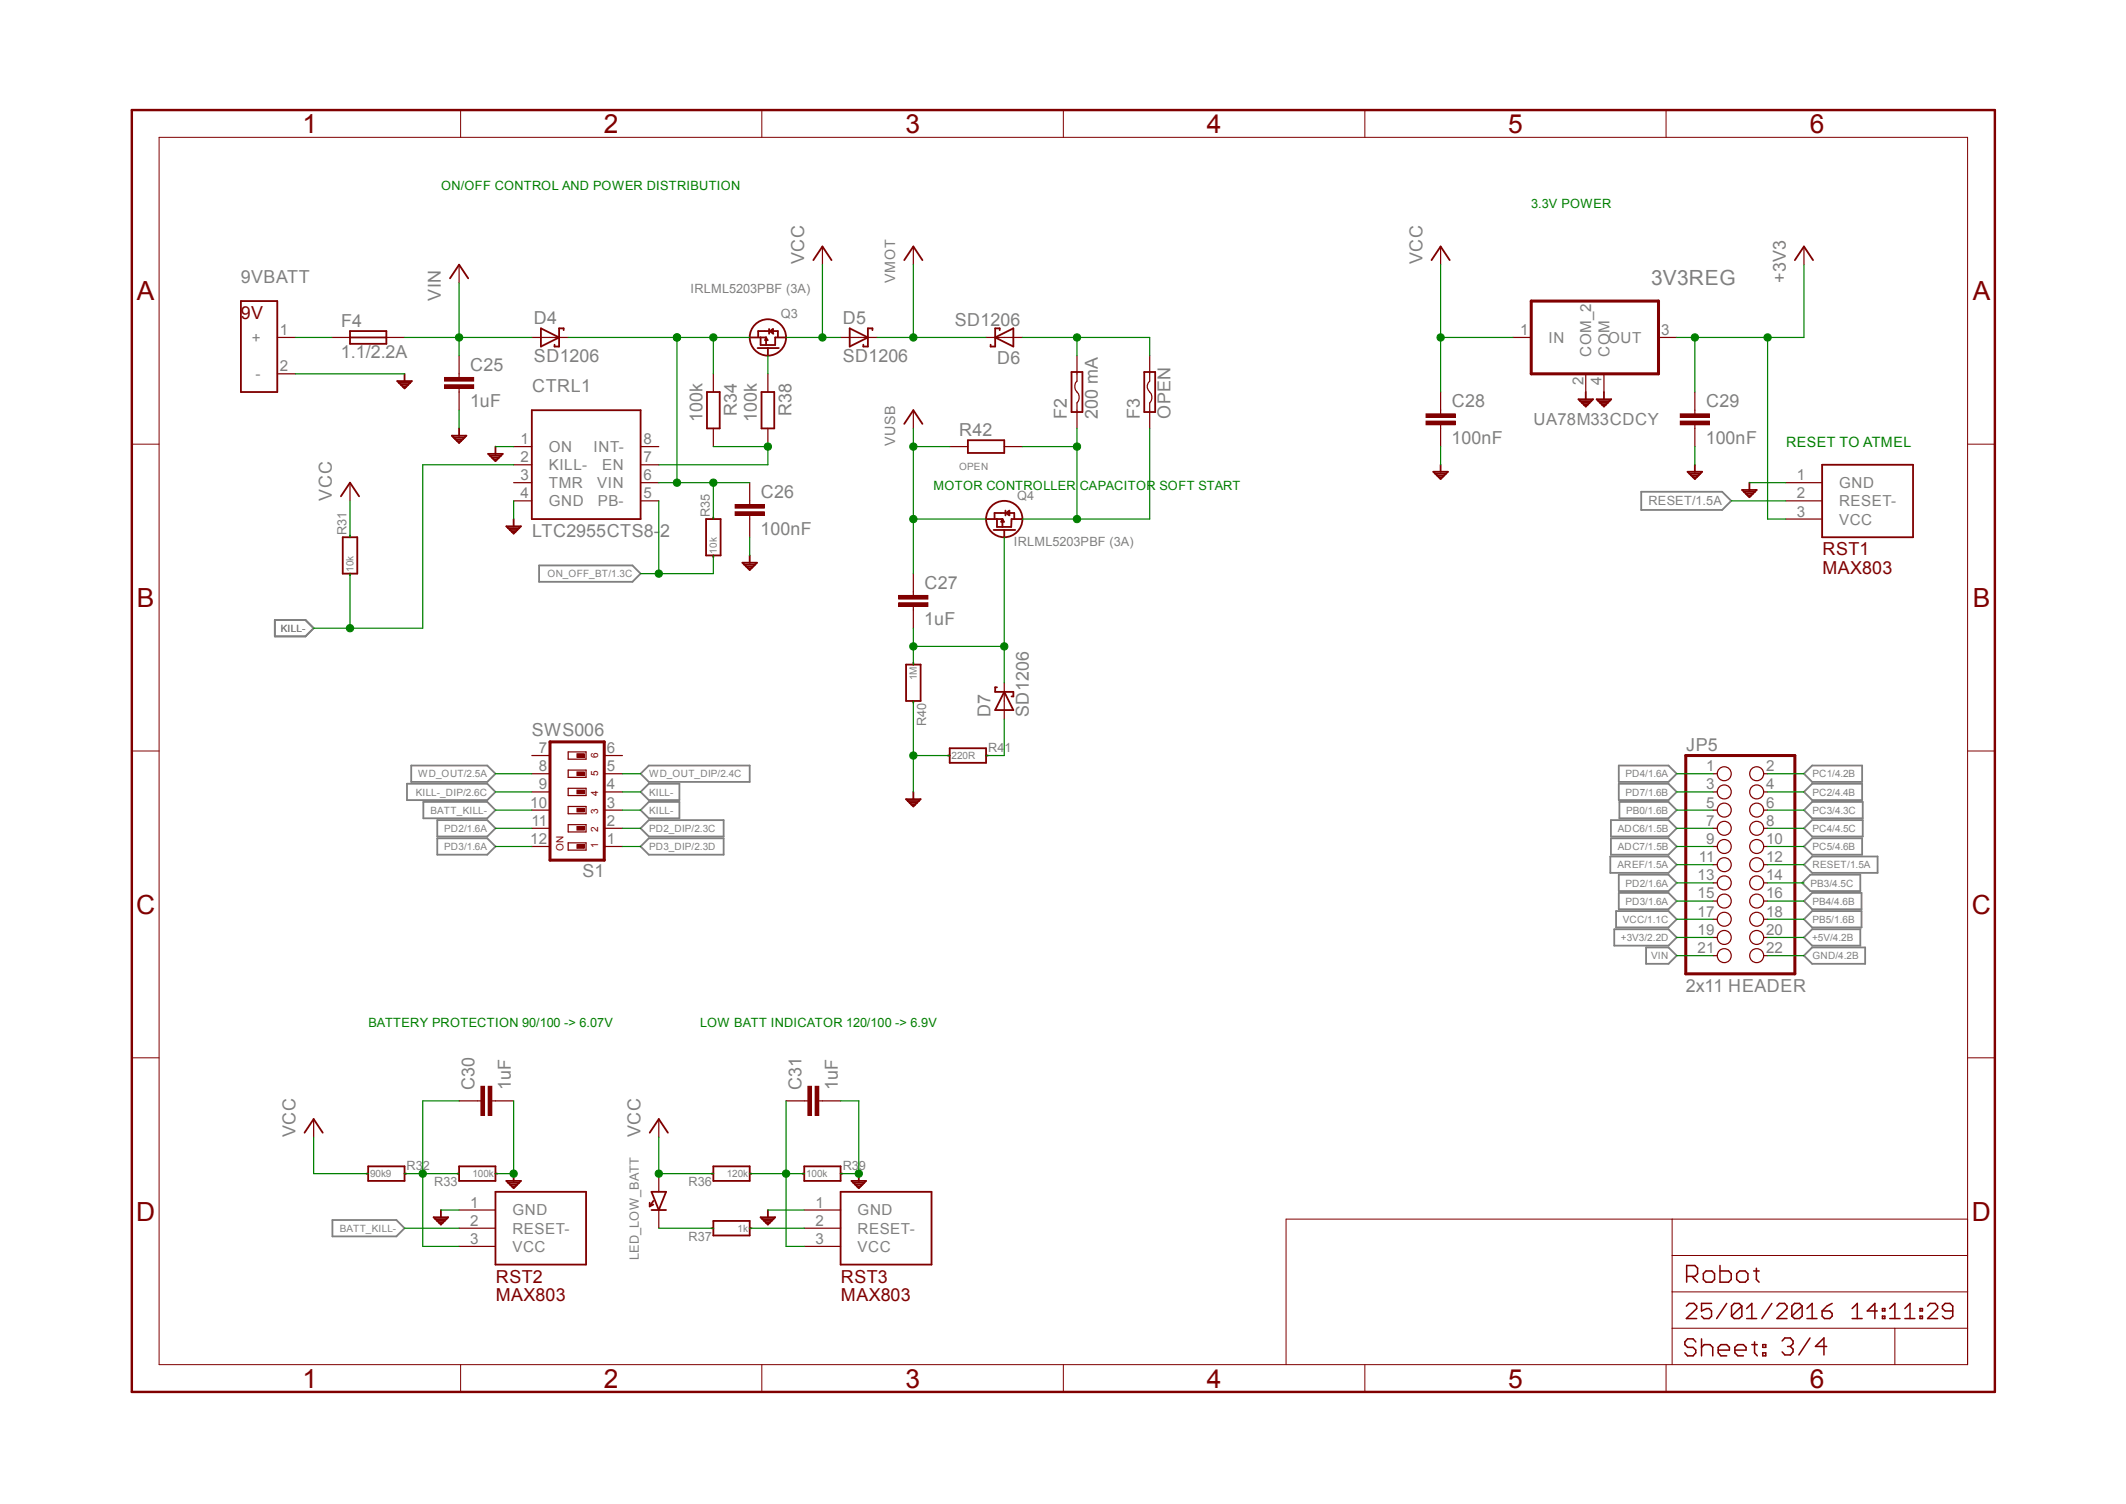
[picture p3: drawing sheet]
<svg xmlns="http://www.w3.org/2000/svg" width="297mm" height="210mm" viewBox="0 0 297 210" stroke-linecap="round" stroke-linejoin="round" font-family="sans-serif">
<g fill="none" stroke="#808080" stroke-width=".25">
<path d="M75.3 79h13l1.2 1.1-1.2 1.1h-13zM229.3 68.7h11.3l1.3 1.2-1.3 1.3h-11.3zM38.4 86.6h4.3l1.1 1.1-1.1 1.2h-4.3zM56.9 109.4h11.2l1.1 1.2-1.1 1.1h-11.2zM57.4 106.9h10.7l1.1 1.1-1.1 1.2h-10.7zM59.1 112h9l1.1 1.1-1.1 1.2h-9zM61.1 114.5h7l1.1 1.2-1.1 1.1h-7zM61.1 117.1h7l1.1 1.1-1.1 1.1h-7zM89.5 110.6l1.1-1.2h4.3v2.3h-4.3zM89.5 118.2l1.1-1.1h10.5v2.2h-10.5zM90.6 114.5h10.5v2.3h-10.5l-1.1-1.1zM90.6 112h4.3v2.3h-4.3l-1.1-1.2z"/>
<path d="M90.6 106.9h14.1v2.3h-14.1l-1.1-1.2zM225 119.6h8.1l1.1 1.1-1.1 1.2h-8.1zM225 114.5h8.1l1.1 1.2-1.1 1.1h-8.1zM225 117.1h8.1l1.1 1.1-1.1 1.1h-8.1zM226.1 106.9h7l1.1 1.1-1.1 1.2h-7zM226.1 109.4h7l1.1 1.2-1.1 1.1h-7zM226.2 112h6.9l1.1 1.1-1.1 1.2h-6.9zM252 115.7l1.2-1.2h7v2.3h-7zM252 113.1l1.2-1.1h7v2.3h-7zM253.2 106.9h6.9v2.3h-6.9l-1.2-1.2zM253.2 109.4h6.9v2.3h-6.9l-1.2-1.1zM253.2 117.1h6.9v2.2h-6.9l-1.2-1.1z"/>
<path d="M253.2 119.6h9.1v2.3h-9.1l-1.2-1.2zM225.5 129.8h7.6l1.1 1.1-1.1 1.1h-7.6zM225.8 127.2h7.3l1.1 1.2-1.1 1.1h-7.3zM226.1 122.1h7l1.1 1.2-1.1 1.1h-7zM226.1 124.7h7l1.1 1.1-1.1 1.2h-7zM230 132.3h3.1l1.1 1.1-1.1 1.2h-3.1zM252 133.4l1.2-1.1h7.4v2.3h-7.4zM252 125.8l1.2-1.1h6.9v2.3h-6.9zM252.9 122.1h7v2.3h-7l-1.1-1.1zM253.2 129.8h6.7v2.2h-6.7l-1.2-1.1zM253.2 127.2h6.9v2.3h-6.9l-1.2-1.1zM46.4 170.3h9l1.1 1.2-1.1 1.1h-9z"/>
</g>
<path d="M38.7 47.1h2.6M38.7 52.2h2.6M236.8 57.3v.5M236.8 59.3v.5M92 163.9v2.5M92 169v2.5" fill="none" stroke="#800000" stroke-width=".17"/>
<g fill="none" stroke="#800000" stroke-width=".25">
<path d="M33.7 42h5v12.7h-5zM55.5 53.2h2l-1 1zM55.8 53.5h1.5M56 53.7h1M56.3 54h.5M56.5 52.2v1M104.7 47.1h2.3M105.8 48.6h3M106.3 47.1v1.1h2v-1.1h1.5M106.8 46.2h-.9v.9M106.8 46.2h1.9v.9M107 47.1v1.1"/>
<path d="M107 47.1l.2 .4h-.3zM107.3 48.6v1.1M107.4 45.9v.7M107.5 46.2l.5 .4M108 45.9l-.5 .4M108 46v.5M68.2 63.4h2l-1 1zM68.5 63.6h1.5M68.7 63.9h1M69 64.1h.5M69.2 62.4v1M70.7 73.5h2.1l-1 1z"/>
<path d="M71 73.7h1.5M71.2 74h1.1M71.5 74.3h.5M71.8 72.5v1M103.7 78.6h2l-1 1zM104 78.8h1.5M104.2 79.1h1M104.5 79.3h.5M104.7 77.6v1M200.2 65.9h2.1l-1 1zM200.5 66.1h1.5M200.7 66.4h1.1"/>
<path d="M201 66.6h.5M201.3 64.9v1M235.8 65.9h2l-1 1zM236 66.1h1.5M236.3 66.4h1M236.5 66.6h.5M236.8 64.9v1M243.4 68.4h2l-1 1zM243.6 68.7h1.6M243.9 68.9h1M244.1 69.2h.5M244.4 67.4v1"/>
<path d="M60.6 170h2l-1 1zM60.8 170.2h1.6M61.1 170.5h1M61.3 170.7h.5M61.6 169v1M70.7 164.9h2.1l-1 1zM71 165.1h1.5M71.2 165.4h1.1M71.5 165.7h.5M71.8 163.9v1M90.8 167.9v.5M91 166.4h2l-1 2.6z"/>
<path d="M91 169h2M91.3 167.7l-.5 .7M91.3 168.2l-.5 .2M106.3 170h2l-1 1zM106.5 170.2h1.5M106.8 170.5h1M107 170.7h.5M107.3 169v1M119 164.9h2l-1 1zM119.2 165.1h1.5M119.5 165.4h1M119.7 165.7h.5"/>
<path d="M120 163.9v1"/>
<circle cx="107.3" cy="47.1" r="2.54"/>
</g>
<path d="M234.7 58.8h4.1v.5h-4.1z" fill-rule="evenodd" fill="#800000"/>
<path d="M234.7 58.8h4.1v.5h-4.1z" fill="none" stroke="#800000" stroke-width=".14"/>
<path d="M234.7 57.8h4.1v.5h-4.1z" fill-rule="evenodd" fill="#800000"/>
<path d="M234.7 57.8h4.1v.5h-4.1z" fill="none" stroke="#800000" stroke-width=".14"/>
<path d="M201.3 57.3v.5M201.3 59.3v.5M236.8 54.7v2.6M236.8 59.8v2.6" fill="none" stroke="#800000" stroke-width=".17"/>
<path d="M199.2 58.8h4.1v.5h-4.1z" fill-rule="evenodd" fill="#800000"/>
<path d="M199.2 58.8h4.1v.5h-4.1z" fill="none" stroke="#800000" stroke-width=".14"/>
<path d="M199.2 57.8h4.1v.5h-4.1z" fill-rule="evenodd" fill="#800000"/>
<g fill="none" stroke="#800000" stroke-width=".14">
<path d="M22.2 19.2h252.7v171.3h-252.7zM64.3 15.4v3.8M106.4 15.4v3.8M148.5 15.4v3.8M190.7 15.4v3.8M232.7 15.4v3.8M199.2 57.8h4.1v.5h-4.1zM18.4 62h3.8M274.9 62h3.8M18.4 104.9h3.8M274.9 104.9h3.8M18.4 147.7h3.8"/>
<path d="M274.9 147.7h3.8M233.6 170.2v20.3M233.6 175.3h41.3M274.9 170.2h-95.2v20.3M64.3 190.5v3.9M106.4 190.5v3.9M148.5 190.5v3.9M190.7 190.5v3.9M232.7 190.5v3.9M233.6 185.5h41.3M233.6 180.4h41.3M264.7 185.5v5"/>
</g>
<g fill="none" stroke="#800000" stroke-width=".17">
<path d="M64.1 37v2.5M114.9 34.4v2.6M201.3 34.4v2.6M252 34.4v2.6M127.6 57.3v2.5M201.3 54.7v2.6M201.3 59.8v2.6M48.9 67.4v2.5M71.8 62.4h2.5M71.8 64.9h2.5M71.8 67.4h2.5M71.8 69.9h2.5"/>
<path d="M89.5 62.4h2.5M89.5 64.9h2.5M89.5 67.4h2.5M89.5 69.9h2.5M79.4 105h2.5v1h-2.5zM79.4 107.5h2.5v1h-2.5zM79.4 110.1h2.5v1h-2.5zM79.4 112.6h2.5v1h-2.5zM79.4 115.1h2.5v1.1h-2.5zM79.4 117.7h2.5v1h-2.5z"/>
</g>
<g fill="none" stroke="#800000" stroke-width=".25">
<path d="M62.9 38.9l1.2-1.9 1.3 1.9M113.6 36.3l1.3-1.9 1.3 1.9M200 36.3l1.3-1.9 1.2 1.9M250.7 36.3l1.3-1.9 1.3 1.9M64.1 59.8v1M74.3 57.3h15.2v15.2h-15.2zM126.3 59.2l1.3-1.9 1.3 1.9M47.6 69.3l1.3-1.9 1.3 1.9M47.9 75h2v5.1h-2zM48.9 74.8v.2M63.1 60.8h2.1l-1.1 1zM63.4 61.1h1.5"/>
<path d="M63.6 61.3h1M63.9 61.6h.5M48.9 80.1v.2M51.2 163.9h.2M51.4 162.9h5.1v2h-5.1zM56.5 163.9h.3M63.9 163.9h.2M64.1 162.9h5.1v2h-5.1zM69.2 163.9h.3M99.4 171.5h.3M99.4 163.9h.3M99.7 162.9h5v2h-5z"/>
<path d="M99.7 170.5h5v2h-5zM104.7 171.5h.3M104.7 163.9h.3M112.1 163.9h.3M112.4 162.9h5v2h-5zM117.4 163.9h.3"/>
</g>
<g fill="none" stroke="#800000" stroke-width=".21">
<path d="M235.6 178.2h1.2l.4-.4v-.7l-.4-.4h-1.2v2.3M236.4 178.2l.8 .8M238 177.8l.3-.3h.8l.4 .3v.8l-.4 .4h-.8l-.3-.4zM240.3 176.7v2.3h1.2l.4-.4v-.8l-.4-.3h-1.2M242.6 177.8l.4-.3h.8l.4 .3v.8l-.4 .4h-.8l-.4-.4zM245 177.5h.7M245.4 177.1v1.5l.3 .4M235.6 182.4l.4-.4h.6l.4 .4v.3l-1.4 1.4h1.4M236.9 187.4l-.4-.5h-.7l-.4 .5v.3l.4 .4h.7l.4 .4v.4l-.4 .4h-.7l-.4-.4M237.7 186.9v2.4M237.7 188.1l.4-.4h.8l.4 .4v1.2M239.1 182h-1.4v1l.7-.3h.4l.3 .3v.8l-.3 .3h-.8l-.3-.3"/>
<path d="M240 188.5h1.6v-.4l-.4-.4h-.8l-.4 .4v.8l.4 .4h.8M241.2 182l-1.4 2.1M242.4 188.5h1.5v-.4l-.4-.4h-.7l-.4 .4v.8l.4 .4h.7M243.3 182.4v1.4l-.3 .3h-.7l-.4-.3M243.3 182.4l-.3-.4h-.7l-.4 .4v1.4M243.3 182.4l-1.4 1.4M244 184.1h1.4M244 182.7l.7-.7v2.1M244.7 187.7h.8M245.1 187.4v1.5l.4 .4M246.3 187.7h.4v.4h-.4zM246.3 188.9h.4v.4h-.4z"/>
<path d="M247.5 182l-1.4 2.1M248.2 182.4l.4-.4h.7l.3 .4v.3l-1.4 1.4h1.4M249 187.2l.3-.4h.8l.4 .4v.4l-.4 .4M249.7 188h.4M250.1 188l.4 .4v.4l-.4 .4h-.8l-.3-.4M251.8 182.4v1.4l-.4 .3h-.7l-.4-.3M251.8 182.4l-.4-.4h-.7l-.4 .4v1.4M251.8 182.4l-1.5 1.4M252.4 184.1h1.4M252.4 182.7l.8-.7v2.1M252.9 186.8l-1.6 2.4M254.6 183h1l.3 .4v.4l-.3 .3h-.7l-.3-.3z"/>
<path d="M255.2 188h-1.6l1.2-1.2v2.4M255.9 182l-.7 .4-.6 .6M258.7 184.1h1.4M258.7 182.7l.8-.7v2.1M262.3 183h-1.4l1-1v2.1M263 183.8h.3v.3h-.3zM263 182.7h.3v.3h-.3zM264 184.1h1.4M264 182.7l.7-.7v2.1M266.1 184.1h1.4M266.1 182.7l.7-.7v2.1M268.2 183.8h.4v.3h-.4z"/>
<path d="M268.2 182.7h.4v.3h-.4zM269.3 182.4l.3-.4h.7l.4 .4v.3l-1.4 1.4h1.4M272.8 183h-1.1l-.3-.3v-.3l.3-.4h.7l.4 .4v1.4l-.4 .3h-.7l-.3-.3"/>
</g>
<path d="M18.4 15.4h260.3v179h-260.3z" fill="none" stroke="#800000" stroke-width=".34"/>
<path d="M76.8 103.6h7.6v16.5h-7.6z" fill="none" stroke="#800000" stroke-width=".42"/>
<path d="M80.6 117.9h1v.5h-1z" fill-rule="evenodd" fill="#800000"/>
<path d="M80.6 117.9h1v.5h-1z" fill="none" stroke="#800000" stroke-width=".14"/>
<path d="M80.6 115.4h1v.5h-1z" fill-rule="evenodd" fill="#800000"/>
<path d="M80.6 115.4h1v.5h-1z" fill="none" stroke="#800000" stroke-width=".14"/>
<path d="M80.6 112.9h1v.5h-1z" fill-rule="evenodd" fill="#800000"/>
<path d="M80.6 112.9h1v.5h-1z" fill="none" stroke="#800000" stroke-width=".14"/>
<path d="M80.6 110.3h1v.5h-1z" fill-rule="evenodd" fill="#800000"/>
<path d="M80.6 110.3h1v.5h-1z" fill="none" stroke="#800000" stroke-width=".14"/>
<path d="M80.6 107.8h1v.5h-1z" fill-rule="evenodd" fill="#800000"/>
<path d="M80.6 107.8h1v.5h-1z" fill="none" stroke="#800000" stroke-width=".14"/>
<path d="M80.6 105.2h1v.5h-1z" fill-rule="evenodd" fill="#800000"/>
<path d="M80.6 105.2h1v.5h-1z" fill="none" stroke="#800000" stroke-width=".14"/>
<g fill="none" stroke="#800000" stroke-width=".17">
<path d="M127.6 34.4v2.6M211.4 47.1h2.5M221.5 52.2v2.5M224.1 52.2v2.5M231.7 47.1h2.5M104.7 69.9v.5M104.7 72v.5M74.3 105.5h2.5M74.3 108h2.5M74.3 110.6h2.5M74.3 113.1h2.5M74.3 115.7h2.5"/>
<path d="M74.3 118.2h2.5M84.4 105.5h2.6M84.4 108h2.6M84.4 110.6h2.6M84.4 113.1h2.6M84.4 115.7h2.6M84.4 118.2h2.6M43.8 156.3v2.5M92 156.3v2.5"/>
</g>
<path d="M213.9 42h17.8v10.2h-17.8z" fill="none" stroke="#800000" stroke-width=".42"/>
<g fill="none" stroke="#800000" stroke-width=".25">
<path d="M126.3 36.3l1.3-1.9 1.3 1.9M220.5 55.8h2l-1 1zM220.8 56h1.5M221 56.3h1M221.3 56.5h.5M221.5 54.7v1.1M223.1 55.8h2l-1 1zM223.3 56h1.5M223.6 56.3h1M223.8 56.5h.5M224.1 54.7v1.1M42.5 158.2l1.3-1.9 1.3 1.9"/>
<path d="M90.8 158.2l1.2-1.9 1.3 1.9"/>
</g>
<path d="M102.7 71.5h4.1v.5h-4.1z" fill-rule="evenodd" fill="#800000"/>
<path d="M102.7 71.5h4.1v.5h-4.1z" fill="none" stroke="#800000" stroke-width=".14"/>
<path d="M102.7 70.4h4.1v.6h-4.1z" fill-rule="evenodd" fill="#800000"/>
<path d="M102.7 70.4h4.1v.6h-4.1z" fill="none" stroke="#800000" stroke-width=".14"/>
<path d="M104.7 67.4v2.5M104.7 72.5v2.5M127.6 82.6v.5M127.6 84.7v.5" fill="none" stroke="#800000" stroke-width=".17"/>
<g fill="none" stroke="#800000" stroke-width=".25">
<path d="M137.8 72.5h2.2M138.8 74h3M139.3 72.5v1.1h2v-1.1h1.5M139.8 71.6h-.9v.8M139.9 71.6h1.8v.9M140 72.5v1.1M140 72.5l.3 .4h-.4zM140.3 74v1M140.5 71.3v.7M140.5 71.6l.5 .4M141 71.3l-.5 .4M141 71.3v.6"/>
<circle cx="140.3" cy="72.5" r="2.54"/>
</g>
<path d="M125.6 84.2h4v.5h-4z" fill-rule="evenodd" fill="#800000"/>
<path d="M125.6 84.2h4v.5h-4z" fill="none" stroke="#800000" stroke-width=".14"/>
<path d="M125.6 83.1h4v.6h-4z" fill-rule="evenodd" fill="#800000"/>
<path d="M125.6 83.1h4v.6h-4z" fill="none" stroke="#800000" stroke-width=".14"/>
<g fill="none" stroke="#800000" stroke-width=".17">
<path d="M64.1 52.2v.5M64.1 54.2v.5M74.3 47.1h5.1M99.7 52.2v2.5M99.7 59.8v2.6M107.3 52.2v2.5M107.3 59.8v2.6M117.4 47.1h5.1M137.8 47.1h5M150.5 49.7v3.5a1.19 1.19 0 0 0 .2 1.8 1.16 1.16 0 0 1-.2 1.3v3.5M160.6 49.7v3.5a1.12 1.12 0 0 0 .2 1.8 1.16 1.16 0 0 1-.2 1.3v3.5M132.7 62.4h2.5"/>
<path d="M140.3 62.4h2.5M127.6 80.1v2.5M127.6 85.2v2.5M140.3 95.3v5.1"/>
</g>
<g fill="none" stroke="#800000" stroke-width=".25">
<path d="M75.6 45.8l2.5 1.3-2.5 1.3zM78.7 46.1v-.3h-.6v2.6h-.6v-.3M98.8 54.7h1.7v5.1h-1.7zM106.4 54.7h1.8v5.1h-1.8zM118.7 45.8l2.5 1.3-2.5 1.3zM121.9 46.1v-.3h-.7v2.6h-.6v-.3M139 47.1l2.6-1.3v2.6zM139.7 46.1v-.3h-.7v2.6h-.6v-.3M149.7 51.9h1.5v5.6h-1.5zM159.9 51.9h1.5v5.6h-1.5zM98.6 72.5h2.1v5.1h-2.1zM99.7 72.2v.3"/>
<path d="M99.7 77.6v.2M135.2 61.5h5.1v1.7h-5.1zM126.6 92.8h2v5.1h-2zM127.6 92.5v.3M127.6 97.9v.2M139.3 96h-.3v.6h2.6v.6h-.3M140.3 96.6l1.3 2.5h-2.6zM126.6 111.6h2l-1 1zM126.8 111.8h1.6M127.1 112.1h1M127.3 112.4h.5M127.6 110.6v1"/>
<path d="M132.4 105.5h.3M132.7 104.5h5.1v2h-5.1zM137.8 105.5h.2"/>
</g>
<path d="M62.1 53.7h4.1v.5h-4.1z" fill-rule="evenodd" fill="#800000"/>
<path d="M62.1 53.7h4.1v.5h-4.1z" fill="none" stroke="#800000" stroke-width=".14"/>
<path d="M62.1 52.7h4.1v.5h-4.1z" fill-rule="evenodd" fill="#800000"/>
<path d="M62.1 52.7h4.1v.5h-4.1z" fill="none" stroke="#800000" stroke-width=".14"/>
<g fill="none" stroke="#800000" stroke-width=".17">
<path d="M64.1 49.7v2.5M64.1 54.7v2.6M249.5 67.4h5.1M249.5 69.9h5.1M249.5 72.5h5.1M239.3 108h.6M239.3 110.6h.6M239.3 113.1h.6M239.3 115.7h.6M239.3 118.2h.6M246.4 108h.5M246.4 110.6h.5"/>
<path d="M246.4 113.1h.5M246.4 115.7h.5M246.4 118.2h.5M239.3 120.7h.6M239.3 123.3h.6M239.3 125.8h.6M239.3 128.4h.6M239.3 130.9h.6M239.3 133.4h.6M246.4 120.7h.5M246.4 123.3h.5M246.4 125.8h.5"/>
<path d="M246.4 128.4h.5M246.4 130.9h.5M246.4 133.4h.5M66.7 153.7h.5M68.7 153.7h.5M64.1 169h5.1M64.1 171.5h5.1M64.1 174h5.1M112.4 169h5M112.4 171.5h5M112.4 174h5"/>
<circle cx="240.9" cy="110.6" r=".98"/>
<circle cx="240.9" cy="108" r=".98"/>
<circle cx="240.9" cy="115.7" r=".98"/>
<circle cx="240.9" cy="118.2" r=".98"/>
<circle cx="240.9" cy="113.1" r=".98"/>
<circle cx="245.4" cy="108" r=".98"/>
<circle cx="245.4" cy="110.6" r=".98"/>
<circle cx="245.4" cy="113.1" r=".98"/>
<circle cx="245.4" cy="115.7" r=".98"/>
<circle cx="245.4" cy="118.2" r=".98"/>
<circle cx="240.9" cy="125.8" r=".98"/>
<circle cx="240.9" cy="128.4" r=".98"/>
<circle cx="240.9" cy="120.7" r=".98"/>
<circle cx="240.9" cy="123.3" r=".98"/>
<circle cx="240.9" cy="133.4" r=".98"/>
<circle cx="240.9" cy="130.9" r=".98"/>
<circle cx="245.4" cy="130.9" r=".98"/>
<circle cx="245.4" cy="128.4" r=".98"/>
<circle cx="245.4" cy="120.7" r=".98"/>
<circle cx="245.4" cy="123.3" r=".98"/>
<circle cx="245.4" cy="125.8" r=".98"/>
<circle cx="245.4" cy="133.4" r=".98"/>
</g>
<path d="M235.5 105.5h15.2v30.5h-15.2z" fill="none" stroke="#800000" stroke-width=".42"/>
<path d="M254.6 64.9h12.7v10.1h-12.7zM69.2 166.4h12.7v10.2h-12.7zM117.4 166.4h12.7v10.2h-12.7z" fill="none" stroke="#800000" stroke-width=".25"/>
<path d="M68.2 151.7h.5v4h-.5z" fill-rule="evenodd" fill="#800000"/>
<path d="M68.2 151.7h.5v4h-.5z" fill="none" stroke="#800000" stroke-width=".14"/>
<path d="M67.2 151.7h.5v4h-.5z" fill-rule="evenodd" fill="#800000"/>
<path d="M67.2 151.7h.5v4h-.5z" fill="none" stroke="#800000" stroke-width=".14"/>
<path d="M64.1 153.7h2.6M69.2 153.7h2.6M112.4 153.7h.5M114.4 153.7h.5" fill="none" stroke="#800000" stroke-width=".17"/>
<path d="M113.9 151.7h.5v4h-.5z" fill-rule="evenodd" fill="#800000"/>
<path d="M113.9 151.7h.5v4h-.5z" fill="none" stroke="#800000" stroke-width=".14"/>
<path d="M112.9 151.7h.5v4h-.5z" fill-rule="evenodd" fill="#800000"/>
<path d="M112.9 151.7h.5v4h-.5z" fill="none" stroke="#800000" stroke-width=".14"/>
<path d="M46.4 47.1h2.5M54 47.1h2.5M109.8 153.7h2.6M114.9 153.7h2.5" fill="none" stroke="#800000" stroke-width=".17"/>
<path d="M48.9 46.2h5.1v1.8h-5.1zM48.9 47.1h5.1" fill="none" stroke="#800000" stroke-width=".25"/>
<path d="M41.3 52.2h15.2M69.2 62.4h2.6M71.8 69.9v2.6M117.4 153.7h2.6v10.2h-2.6M107.3 169h5.1" fill="none" stroke="#008000" stroke-width=".17"/>
<circle cx="120" cy="163.9" r=".51" fill="#008000"/>
<circle cx="120" cy="163.9" r=".51" fill="none" stroke="#008000" stroke-width=".14"/>
<path d="M71.8 153.7v10.2h-2.6" fill="none" stroke="#008000" stroke-width=".17"/>
<circle cx="71.8" cy="163.9" r=".51" fill="#008000"/>
<circle cx="71.8" cy="163.9" r=".51" fill="none" stroke="#008000" stroke-width=".14"/>
<path d="M104.7 75v2.6M201.3 62.4v2.5M236.8 62.4v2.5M127.6 97.9v12.7M127.6 105.5h5.1" fill="none" stroke="#008000" stroke-width=".17"/>
<circle cx="127.6" cy="105.5" r=".51" fill="#008000"/>
<circle cx="127.6" cy="105.5" r=".51" fill="none" stroke="#008000" stroke-width=".14"/>
<path d="M64.1 57.3v2.5M92 69.9v10.2M99.7 77.6v2.5h-10.2M244.4 67.4h5.1M69.2 113.1h5.1M246.9 115.7h5.1M246.9 133.4h5.1M56.5 171.5h7.6M61.6 169h2.5" fill="none" stroke="#008000" stroke-width=".17"/>
<circle cx="92" cy="80.1" r=".51" fill="#008000"/>
<circle cx="92" cy="80.1" r=".51" fill="none" stroke="#008000" stroke-width=".14"/>
<path d="M127.6 59.8v20.3M127.6 72.5h10.2M69.2 108h5.1" fill="none" stroke="#008000" stroke-width=".17"/>
<circle cx="127.6" cy="72.5" r=".51" fill="#008000"/>
<circle cx="127.6" cy="72.5" r=".51" fill="none" stroke="#008000" stroke-width=".14"/>
<path d="M127.6 62.4h5.1" fill="none" stroke="#008000" stroke-width=".17"/>
<circle cx="127.6" cy="62.4" r=".51" fill="#008000"/>
<circle cx="127.6" cy="62.4" r=".51" fill="none" stroke="#008000" stroke-width=".14"/>
<path d="M64.1 39.5v7.6h10.2M234.2 108h5.1M92 171.5h7.7M104.7 171.5h7.7" fill="none" stroke="#008000" stroke-width=".17"/>
<circle cx="64.1" cy="47.1" r=".51" fill="#008000"/>
<circle cx="64.1" cy="47.1" r=".51" fill="none" stroke="#008000" stroke-width=".14"/>
<path d="M56.5 47.1h7.6v2.6M234.2 133.4h5.1M104.7 163.9h7.7M109.8 163.9v10.1" fill="none" stroke="#008000" stroke-width=".17"/>
<circle cx="109.8" cy="163.9" r=".51" fill="#008000"/>
<circle cx="109.8" cy="163.9" r=".51" fill="none" stroke="#008000" stroke-width=".14"/>
<path d="M99.7 62.4h7.6v2.5h-15.3M109.8 153.7v10.2M109.8 174h2.6" fill="none" stroke="#008000" stroke-width=".17"/>
<circle cx="107.3" cy="62.4" r=".51" fill="#008000"/>
<circle cx="107.3" cy="62.4" r=".51" fill="none" stroke="#008000" stroke-width=".14"/>
<path d="M246.9 47.1v25.4M252 47.1h-15.2v7.6" fill="none" stroke="#008000" stroke-width=".17"/>
<circle cx="246.9" cy="47.1" r=".51" fill="#008000"/>
<circle cx="246.9" cy="47.1" r=".51" fill="none" stroke="#008000" stroke-width=".14"/>
<circle cx="236.8" cy="47.1" r=".51" fill="#008000"/>
<circle cx="236.8" cy="47.1" r=".51" fill="none" stroke="#008000" stroke-width=".14"/>
<path d="M252 37v10.1M234.2 47.1h2.6M71.8 64.9h-12.7v22.8h-10.2v-7.6M246.9 72.5h2.6M234.2 130.9h5.1" fill="none" stroke="#008000" stroke-width=".17"/>
<circle cx="48.9" cy="87.7" r=".51" fill="#008000"/>
<circle cx="48.9" cy="87.7" r=".51" fill="none" stroke="#008000" stroke-width=".14"/>
<path d="M114.9 37v10.1M109.8 47.1h7.6M43.8 87.7h5.1M87 113.1h2.5M87 110.6h2.5" fill="none" stroke="#008000" stroke-width=".17"/>
<circle cx="114.9" cy="47.1" r=".51" fill="#008000"/>
<circle cx="114.9" cy="47.1" r=".51" fill="none" stroke="#008000" stroke-width=".14"/>
<path d="M48.9 69.9v5.1M43.8 158.8v5.1h7.6M92 163.9h7.7" fill="none" stroke="#008000" stroke-width=".17"/>
<circle cx="92" cy="163.9" r=".51" fill="#008000"/>
<circle cx="92" cy="163.9" r=".51" fill="none" stroke="#008000" stroke-width=".14"/>
<path d="M201.3 37v10.1h10.1M92 158.8v5.1" fill="none" stroke="#008000" stroke-width=".17"/>
<circle cx="201.2" cy="47.1" r=".51" fill="#008000"/>
<circle cx="201.2" cy="47.1" r=".51" fill="none" stroke="#008000" stroke-width=".14"/>
<path d="M201.3 47.1v7.6M234.2 128.4h5.1M56.5 163.9h7.6M59.1 163.9v10.1h5" fill="none" stroke="#008000" stroke-width=".17"/>
<circle cx="59.1" cy="163.9" r=".51" fill="#008000"/>
<circle cx="59.1" cy="163.9" r=".51" fill="none" stroke="#008000" stroke-width=".14"/>
<path d="M127.6 37v10.1M122.5 47.1h15.3M241.9 69.9h7.6M69.2 110.6h5.1M87 108h2.5M87 115.7h2.5M87 118.2h2.5M246.9 120.7h5.1M64.1 153.7h-5v10.2" fill="none" stroke="#008000" stroke-width=".17"/>
<circle cx="127.6" cy="47.1" r=".51" fill="#008000"/>
<circle cx="127.6" cy="47.1" r=".51" fill="none" stroke="#008000" stroke-width=".14"/>
<g fill="none" stroke="#008000" stroke-width=".17">
<path d="M142.8 47.1h17.8M150.5 47.1v2.6M69.2 118.2h5.1M69.2 115.7h5.1M234.2 118.2h5.1M234.2 115.7h5.1M234.2 110.6h5.1M234.2 113.1h5.1M246.9 108h5.1M246.9 118.2h5.1M246.9 110.6h5.1M246.9 113.1h5.1"/>
<path d="M234.2 123.3h5.1M234.2 125.8h5.1M234.2 120.7h5.1M246.9 123.3h5.1M246.9 125.8h5.1M246.9 128.4h5.1M246.9 130.9h5.1"/>
</g>
<circle cx="150.4" cy="47.1" r=".51" fill="#008000"/>
<circle cx="150.4" cy="47.1" r=".51" fill="none" stroke="#008000" stroke-width=".14"/>
<path d="M160.6 47.1v2.6M127.6 87.7v5.1M127.6 90.3h12.7" fill="none" stroke="#008000" stroke-width=".17"/>
<circle cx="127.6" cy="90.3" r=".51" fill="#008000"/>
<circle cx="127.6" cy="90.3" r=".51" fill="none" stroke="#008000" stroke-width=".14"/>
<path d="M140.3 75v20.3" fill="none" stroke="#008000" stroke-width=".17"/>
<circle cx="140.3" cy="90.3" r=".51" fill="#008000"/>
<circle cx="140.3" cy="90.3" r=".51" fill="none" stroke="#008000" stroke-width=".14"/>
<path d="M150.5 59.8v12.7M142.8 72.5h17.8M140.3 100.4v5.1h-2.5" fill="none" stroke="#008000" stroke-width=".17"/>
<circle cx="150.4" cy="72.5" r=".51" fill="#008000"/>
<circle cx="150.4" cy="72.5" r=".51" fill="none" stroke="#008000" stroke-width=".14"/>
<path d="M160.6 59.8v12.7M142.8 62.4h7.7" fill="none" stroke="#008000" stroke-width=".17"/>
<circle cx="150.4" cy="62.4" r=".51" fill="#008000"/>
<circle cx="150.4" cy="62.4" r=".51" fill="none" stroke="#008000" stroke-width=".14"/>
<path d="M94.6 47.1v20.3h-2.6" fill="none" stroke="#008000" stroke-width=".17"/>
<circle cx="94.6" cy="47.1" r=".51" fill="#008000"/>
<circle cx="94.6" cy="47.1" r=".51" fill="none" stroke="#008000" stroke-width=".14"/>
<path d="M94.6 47.1h10.1M99.7 67.4h5" fill="none" stroke="#008000" stroke-width=".17"/>
<circle cx="94.6" cy="67.4" r=".51" fill="#008000"/>
<circle cx="94.6" cy="67.4" r=".51" fill="none" stroke="#008000" stroke-width=".14"/>
<path d="M79.4 47.1h15.2M94.6 67.4h5.1" fill="none" stroke="#008000" stroke-width=".17"/>
<circle cx="94.6" cy="47.1" r=".51" fill="#008000"/>
<circle cx="94.6" cy="47.1" r=".51" fill="none" stroke="#008000" stroke-width=".14"/>
<path d="M99.7 67.4v5.1" fill="none" stroke="#008000" stroke-width=".17"/>
<circle cx="99.6" cy="67.4" r=".51" fill="#008000"/>
<circle cx="99.6" cy="67.4" r=".51" fill="none" stroke="#008000" stroke-width=".14"/>
<path d="M99.7 47.1v5.1" fill="none" stroke="#008000" stroke-width=".17"/>
<circle cx="99.6" cy="47.1" r=".51" fill="#008000"/>
<circle cx="99.6" cy="47.1" r=".51" fill="none" stroke="#008000" stroke-width=".14"/>
<path d="M41.3 47.1h5.1M107.3 49.7v2.5" fill="none" stroke="#008000" stroke-width=".17"/>
<g font-size="3.7" fill="#800000">
<text x="42.2" y="18.6">1</text>
<text x="84.4" y="18.6">2</text>
<text x="126.5" y="18.6">3</text>
<text x="168.6" y="18.6">4</text>
<text x="210.7" y="18.6">5</text>
<text x="252.8" y="18.6">6</text>
<text x="19.1" y="41.9">A</text>
<text x="275.6" y="41.9">A</text>
<text x="19.1" y="84.8">B</text>
<text x="275.6" y="84.8">B</text>
<text x="19" y="127.6">C</text>
<text x="275.5" y="127.6">C</text>
<text x="19" y="170.4">D</text>
<text x="275.5" y="170.4">D</text>
<text x="42.2" y="193.8">1</text>
<text x="84.4" y="193.8">2</text>
<text x="126.5" y="193.8">3</text>
<text x="168.6" y="193.8">4</text>
<text x="210.7" y="193.8">5</text>
<text x="252.8" y="193.8">6</text>
</g>
<text font-size="2.9" fill="#808080" x="230.7" y="39.8">3V3REG</text>
<g font-size="2.5" fill="#808080">
<text x="33.7" y="39.5">9VBATT</text>
<text x="61.6" y="42" transform="rotate(-90 61.6 42)">VIN</text>
<text x="112.4" y="36.9" transform="rotate(-90 112.4 36.9)">VCC</text>
<text x="198.7" y="36.9" transform="rotate(-90 198.7 36.9)">VCC</text>
<text x="249.5" y="39.5" transform="rotate(-90 249.5 39.5)">+3V3</text>
<text x="47.7" y="45.7">F4</text>
<text x="74.6" y="45.2">D4</text>
<text x="117.7" y="45.2">D5</text>
<text x="133.4" y="45.5">SD1206</text>
<text x="47.6" y="50">1.1/2.2A</text>
<text x="65.7" y="51.8">C25</text>
<text x="74.6" y="50.5">SD1206</text>
<text x="117.7" y="50.5">SD1206</text>
<text x="139.3" y="50.8">D6</text>
<text x="65.7" y="56.9">1uF</text>
<text x="74.3" y="54.7">CTRL1</text>
<text x="98.1" y="58.9" transform="rotate(-90 98.1 58.9)">100k</text>
<text x="103" y="58.1" transform="rotate(-90 103 58.1)">R34</text>
<text x="105.7" y="58.9" transform="rotate(-90 105.7 58.9)">100k</text>
<text x="110.6" y="58.1" transform="rotate(-90 110.6 58.1)">R38</text>
<text x="149.1" y="58.5" transform="rotate(-90 149.1 58.5)">F2</text>
<text x="153.4" y="58.5" transform="rotate(-90 153.4 58.5)">200 mA</text>
<text x="159.2" y="58.5" transform="rotate(-90 159.2 58.5)">F3</text>
<text x="163.5" y="58.5" transform="rotate(-90 163.5 58.5)">OPEN</text>
<text x="202.8" y="56.9">C28</text>
<text x="238.3" y="56.9">C29</text>
<text x="134" y="60.8">R42</text>
<text x="202.8" y="62">100nF</text>
<text x="238.3" y="62">100nF</text>
<text x="46.4" y="69.9" transform="rotate(-90 46.4 69.9)">VCC</text>
<text x="106.3" y="69.6">C26</text>
<text x="74.3" y="75">LTC2955CTS8-2</text>
<text x="106.3" y="74.6">100nF</text>
<text x="129.2" y="82.3">C27</text>
<text x="129.1" y="87.3">1uF</text>
<text x="138.4" y="100.1" transform="rotate(-90 138.4 100.1)">D7</text>
<text x="143.7" y="100.1" transform="rotate(-90 143.7 100.1)">SD1206</text>
<text x="74.3" y="102.8">SWS006</text>
<text x="235.5" y="104.9">JP5</text>
<text x="81.4" y="122.5">S1</text>
<text x="235.5" y="138.5">2x11 HEADER</text>
<text x="66.3" y="152.2" transform="rotate(-90 66.3 152.2)">C30</text>
<text x="71.4" y="152.2" transform="rotate(-90 71.4 152.2)">1uF</text>
<text x="112" y="152.2" transform="rotate(-90 112 152.2)">C31</text>
<text x="117.1" y="152.2" transform="rotate(-90 117.1 152.2)">1uF</text>
<text x="41.3" y="158.8" transform="rotate(-90 41.3 158.8)">VCC</text>
<text x="89.5" y="158.8" transform="rotate(-90 89.5 158.8)">VCC</text>
</g>
<g font-size="2.5" fill="#800000">
<text x="33.7" y="44.6">9V</text>
<text x="254.6" y="77.6">RST1</text>
<text x="254.6" y="80.1">MAX803</text>
<text x="69.3" y="179.1">RST2</text>
<text x="117.5" y="179.1">RST3</text>
<text x="69.3" y="181.7">MAX803</text>
<text x="117.5" y="181.7">MAX803</text>
</g>
<text font-size="2.3" fill="#808080" x="214.2" y="59.3">UA78M33CDCY</text>
<g font-size="2.1" fill="#808080">
<text x="35.2" y="47.9">+</text>
<text x="39.1" y="46.7">1</text>
<text x="212.4" y="46.7">1</text>
<text x="216.3" y="47.9">IN</text>
<text x="224.7" y="47.9">OUT</text>
<text x="232.1" y="46.7">3</text>
<text x="35.7" y="53">-</text>
<text x="39.1" y="51.8">2</text>
<text x="221.2" y="53.7" transform="rotate(-90 221.2 53.7)">2</text>
<text x="222.3" y="49.8" transform="rotate(-90 222.3 49.8)">COM_2</text>
<text x="223.7" y="53.7" transform="rotate(-90 223.7 53.7)">4</text>
<text x="224.8" y="49.8" transform="rotate(-90 224.8 49.8)">COM</text>
<text x="72.7" y="62">1</text>
<text x="72.7" y="64.5">2</text>
<text x="76.7" y="63.1">ON</text>
<text x="76.7" y="65.7">KILL-</text>
<text x="82.9" y="63.1">INT-</text>
<text x="84.1" y="65.7">EN</text>
<text x="89.9" y="64.5">7</text>
<text x="89.9" y="62">8</text>
<text x="72.7" y="67.1">3</text>
<text x="72.7" y="69.6">4</text>
<text x="76.7" y="68.2">TMR</text>
<text x="76.7" y="70.7">GND</text>
<text x="83.4" y="68.2">VIN</text>
<text x="83.5" y="70.7">PB-</text>
<text x="89.9" y="69.6">5</text>
<text x="89.9" y="67.1">6</text>
<text x="251" y="67.1">1</text>
<text x="251" y="69.6">2</text>
<text x="256.9" y="68.2">GND</text>
<text x="256.9" y="70.7">RESET-</text>
<text x="251" y="72.1">3</text>
<text x="256.9" y="73.2">VCC</text>
<text x="75.3" y="105.2">7</text>
<text x="75.3" y="107.7">8</text>
<text x="84.8" y="107.7">5</text>
<text x="84.8" y="105.2">6</text>
<text x="238.3" y="107.7">1</text>
<text x="246.7" y="107.7">2</text>
<text x="74.1" y="112.8">10</text>
<text x="75.3" y="110.2">9</text>
<text x="84.8" y="112.8">3</text>
<text x="84.8" y="110.2">4</text>
<text x="238.3" y="110.2">3</text>
<text x="238.3" y="112.8">5</text>
<text x="246.7" y="110.2">4</text>
<text x="246.7" y="112.8">6</text>
<text x="74.1" y="117.9">12</text>
<text x="74.3" y="115.3">11</text>
<text x="84.8" y="117.9">1</text>
<text x="84.8" y="115.3">2</text>
<text x="238.3" y="115.3">7</text>
<text x="238.3" y="117.9">9</text>
<text x="246.7" y="115.3">8</text>
<text x="246.7" y="117.9">10</text>
<text x="237.2" y="122.9">13</text>
<text x="237.2" y="125.4">15</text>
<text x="237.3" y="120.4">11</text>
<text x="246.7" y="120.4">12</text>
<text x="246.7" y="122.9">14</text>
<text x="246.7" y="125.4">16</text>
<text x="237.2" y="128">17</text>
<text x="237.2" y="130.5">19</text>
<text x="246.7" y="128">18</text>
<text x="246.7" y="130.5">20</text>
<text x="237.2" y="133.1">21</text>
<text x="246.7" y="133.1">22</text>
<text x="65.7" y="168.6">1</text>
<text x="65.7" y="171.2">2</text>
<text x="65.7" y="173.7">3</text>
<text x="71.6" y="169.7">GND</text>
<text x="71.6" y="172.3">RESET-</text>
<text x="113.9" y="168.6">1</text>
<text x="113.9" y="171.2">2</text>
<text x="113.9" y="173.7">3</text>
<text x="119.8" y="169.7">GND</text>
<text x="119.8" y="172.3">RESET-</text>
<text x="71.6" y="174.8">VCC</text>
<text x="119.8" y="174.8">VCC</text>
</g>
<g font-size="2" fill="#808080">
<text x="125.1" y="39.5" transform="rotate(-90 125.1 39.5)">VMOT</text>
<text x="125.1" y="62.3" transform="rotate(-90 125.1 62.3)">VUSB</text>
</g>
<text font-size="2" fill="#008000" x="249.5" y="62.4">RESET TO ATMEL</text>
<g font-size="1.8" fill="#008000">
<text x="61.6" y="26.5">ON/OFF CONTROL AND POWER DISTRIBUTION</text>
<text x="213.9" y="29.1">3.3V POWER</text>
<text x="130.4" y="68.4">MOTOR CONTROLLER CAPACITOR SOFT START</text>
<text x="51.5" y="143.3">BATTERY PROTECTION 90/100 -&gt; 6.07V</text>
<text x="97.8" y="143.3">LOW BATT INDICATOR 120/100 -&gt; 6.9V</text>
</g>
<g font-size="1.8" fill="#808080">
<text x="96.5" y="41">IRLML5203PBF (3A)</text>
<text x="109.1" y="44.5">Q3</text>
<text x="142.1" y="69.8">Q4</text>
<text x="230.3" y="70.6">RESET/1.5A</text>
<text x="48.4" y="74.7" transform="rotate(-90 48.4 74.7)">R31</text>
<text x="99.1" y="72.2" transform="rotate(-90 99.1 72.2)">R35</text>
<text x="141.6" y="76.3">IRLML5203PBF (3A)</text>
<text x="129.4" y="101.3" transform="rotate(-90 129.4 101.3)">R40</text>
<text x="138" y="105">R41</text>
<text x="56.8" y="163.4">R32</text>
<text x="60.7" y="165.6">R33</text>
<text x="96.2" y="165.6">R36</text>
<text x="117.7" y="163.4">R39</text>
<text x="96.2" y="173.3">R37</text>
<text x="89.2" y="175.9" transform="rotate(-90 89.2 175.9)">LED_LOW_BATT</text>
</g>
<g font-size="1.4" fill="#808080">
<text x="134" y="65.7">OPEN</text>
<text x="100.2" y="77.3" transform="rotate(-90 100.2 77.3)">10k</text>
<text x="49.4" y="79.8" transform="rotate(-90 49.4 79.8)">10k</text>
<text x="76.5" y="80.6">ON_OFF_BT/1.3C</text>
<text x="39.2" y="88.2">KILL-</text>
<text x="128.1" y="95" transform="rotate(-90 128.1 95)">1M</text>
<text x="132.9" y="106">220R</text>
<text x="58.1" y="111.1">KILL-_DIP/2.6C</text>
<text x="58.4" y="108.5">WD_OUT/2.5A</text>
<text x="60.2" y="113.6">BATT_KILL-</text>
<text x="90.7" y="113.6">KILL-</text>
<text x="90.7" y="111.1">KILL-</text>
<text x="90.7" y="108.5">WD_OUT_DIP/2.4C</text>
<text x="227.1" y="108.5">PD4/1.6A</text>
<text x="227.1" y="111.1">PD7/1.6B</text>
<text x="227.2" y="113.6">PB0/1.6B</text>
<text x="253.2" y="108.5">PC1/4.2B</text>
<text x="253.2" y="111.1">PC2/4.4B</text>
<text x="253.2" y="113.6">PC3/4.3C</text>
<text x="62.1" y="116.2">PD2/1.6A</text>
<text x="62.1" y="118.7">PD3/1.6A</text>
<text x="90.7" y="116.2">PD2_DIP/2.3C</text>
<text x="90.7" y="118.7">PD3_DIP/2.3D</text>
<text x="226" y="116.2">ADC6/1.5B</text>
<text x="226" y="118.7">ADC7/1.5B</text>
<text x="253.2" y="116.2">PC4/4.5C</text>
<text x="253.2" y="118.7">PC5/4.6B</text>
<text x="226" y="121.2">AREF/1.5A</text>
<text x="227.1" y="123.8">PD2/1.6A</text>
<text x="252.9" y="123.8">PB3/4.5C</text>
<text x="253.2" y="121.2">RESET/1.5A</text>
<text x="226.4" y="131.4">+3V3/2.2D</text>
<text x="226.7" y="128.9">VCC/1.1C</text>
<text x="227.1" y="126.3">PD3/1.6A</text>
<text x="253.2" y="131.4">+5V/4.2B</text>
<text x="253.2" y="126.3">PB4/4.6B</text>
<text x="253.2" y="128.9">PB5/1.6B</text>
<text x="230.7" y="133.9">VIN</text>
<text x="253.2" y="133.9">GND/4.2B</text>
<text x="51.7" y="164.4">90k9</text>
<text x="66" y="164.4">100k</text>
<text x="101.5" y="164.4">120k</text>
<text x="112.6" y="164.4">100k</text>
<text x="47.5" y="172">BATT_KILL-</text>
<text x="103" y="172">1k</text>
</g>
<g font-size="1.4" fill="#800000">
<text x="83.6" y="105.9" transform="rotate(-90 83.6 105.9)">6</text>
<text x="83.6" y="113.6" transform="rotate(-90 83.6 113.6)">3</text>
<text x="83.6" y="111.1" transform="rotate(-90 83.6 111.1)">4</text>
<text x="83.6" y="108.4" transform="rotate(-90 83.6 108.4)">5</text>
<text x="78.7" y="118.8" transform="rotate(-90 78.7 118.8)">ON</text>
<text x="83.6" y="118.4" transform="rotate(-90 83.6 118.4)">1</text>
<text x="83.6" y="116.2" transform="rotate(-90 83.6 116.2)">2</text>
</g>
</svg>
